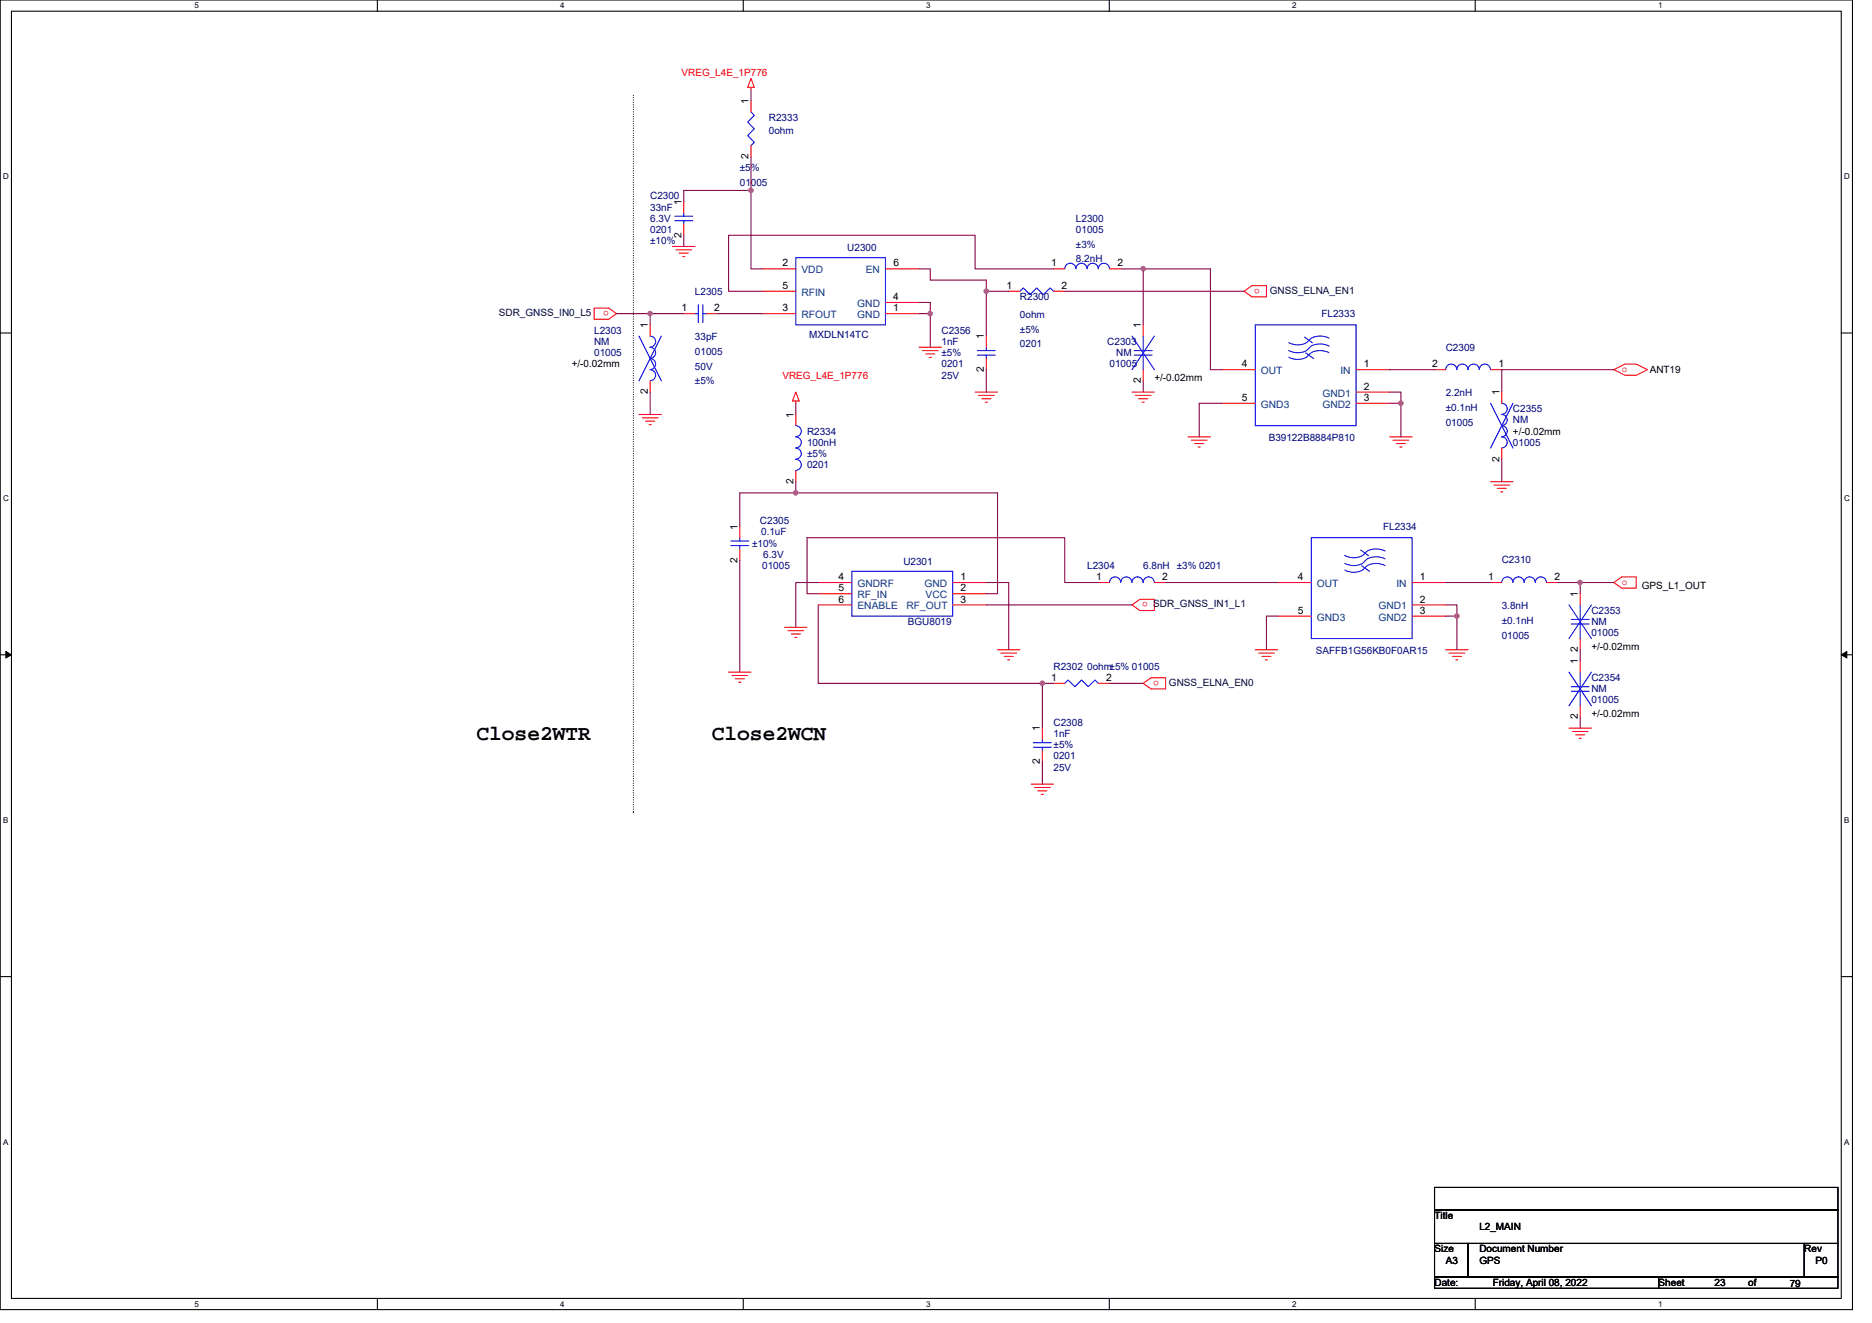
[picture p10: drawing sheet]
<svg xmlns="http://www.w3.org/2000/svg" width="297mm" height="210mm" viewBox="0 0 297 210" stroke-linecap="round" stroke-linejoin="round" font-family="sans-serif">
<path d="M0 0h293.9v207.9h-293.9zM1.8 1.8h290.4v204.3h-290.4z" fill="none" stroke="#000" stroke-width=".17"/>
<g fill="#fff">
<path d="M30.8 .2h.7v1.4h-.7z"/>
<path d="M30.8 206.3h.7v1.4h-.7z"/>
</g>
<path d="M59.9 0v1.8M59.9 206.1v1.8" fill="none" stroke="#000" stroke-width=".17"/>
<g fill="#fff">
<path d="M88.9 .2h.7v1.4h-.7z"/>
<path d="M88.9 206.3h.7v1.4h-.7z"/>
</g>
<path d="M117.9 0v1.8M117.9 206.1v1.8" fill="none" stroke="#000" stroke-width=".17"/>
<g fill="#fff">
<path d="M147 .2h.7v1.4h-.7z"/>
<path d="M147 206.3h.7v1.4h-.7z"/>
</g>
<path d="M176 0v1.8M176 206.1v1.8" fill="none" stroke="#000" stroke-width=".17"/>
<g fill="#fff">
<path d="M205 .2h.7v1.4h-.7z"/>
<path d="M205 206.3h.7v1.4h-.7z"/>
</g>
<path d="M234.1 0v1.8M234.1 206.1v1.8" fill="none" stroke="#000" stroke-width=".17"/>
<g fill="#fff">
<path d="M263.1 .2h.7v1.4h-.7z"/>
<path d="M263.1 206.3h.7v1.4h-.7z"/>
<path d="M.5 27.3h.9v1.4h-.9z"/>
<path d="M292.6 27.3h.9v1.4h-.9z"/>
<path d="M.5 78.4h.9v1.4h-.9z"/>
<path d="M292.6 78.4h.9v1.4h-.9z"/>
</g>
<path d="M0 52.9h1.8M292.2 52.9h1.7" fill="none" stroke="#000" stroke-width=".17"/>
<g fill="#fff">
<path d="M.5 129.5h.8v1.4h-.8z"/>
<path d="M292.6 129.5h.9v1.4h-.9z"/>
</g>
<path d="M0 103.9h1.8M292.2 103.9h1.7" fill="none" stroke="#000" stroke-width=".17"/>
<path d="M.9 103.4l.9 .5-.9 .5zM292.2 103.9l.8-.5v1z" fill="#000" stroke="#000" stroke-width=".16"/>
<g fill="#fff">
<path d="M.5 180.5h.8v1.4h-.8z"/>
<path d="M292.6 180.5h.9v1.4h-.9z"/>
</g>
<path d="M0 155h1.8M292.2 155h1.7M227.6 188.5h64v3.5h-64zM227.6 192h64v5.4h-64zM227.6 197.4h5.4v5.3h-5.4zM233 197.4h53.3v5.3h-53.3zM286.3 197.4h5.3v5.3h-5.3zM227.6 202.7h35.6v1.8h-35.6zM263.2 202.7h28.4v1.8h-28.4z" fill="none" stroke="#000" stroke-width=".17"/>
<path d="M100.5 15.1v113.8M100.5 128.9h.1" fill="none" stroke="#000" stroke-width=".17" stroke-dasharray="0 .3"/>
<g fill="none" stroke="#f00" stroke-width=".17">
<path d="M119.2 13.9v.3M119.2 16v1.8M119.2 12.4l.5 1.5h-1.1zM106.7 39.1h3.6M107.2 39.6h2.5M108.5 32v1.8M108.5 35.6v1.7M119.2 23.1v1.8M94.3 48.9h2.3l1.2 .9-1.2 .9h-2.3zM103.2 51.6v1.7M107.8 40.2h1.4M108.3 40.7h.4"/>
<path d="M108.5 49.8h1.8M112.1 49.8h1.7M120.9 42.7h5.4M120.9 49.8h5.4M120.9 46.2h5.4M140.5 49.8h5.3M140.5 48h5.3M140.5 42.7h5.3M145.8 55.1h3.6M146.4 55.6h2.5M146.9 56.2h1.4M147.4 56.7h.4"/>
<path d="M156.5 53.3v1.8M156.5 56.9v1.8M160.1 46.2h1.7M167.2 46.2h1.7M167.2 42.7h1.7M176.1 42.7h1.7M181.4 51.6v1.7M181.4 58.7v1.8M193.8 58.7h5.4M197.4 46.2l1.2-.9h2.4v1.8h-2.4zM215.2 58.7h5.3M227.6 58.7h1.8"/>
<path d="M236.5 58.7h1.8M256.1 58.7l1.7-.9h1.8l1.8 .9-1.8 .9h-1.8zM101.4 65.8h3.5M101.9 66.3h2.5M102.4 66.8h1.5M103 67.4h.3M103.2 60.5v1.7M126.3 62.2l.5 1.4h-1.1zM126.3 63.6v.4M126.3 65.8v1.8M126.3 74.7v1.8M154.7 62.2h3.6"/>
<path d="M155.3 62.8h2.5M155.8 63.3h1.4M156.3 63.8h.4M179.6 62.2h3.6M180.1 62.8h2.5M180.7 63.3h1.4M181.2 63.8h.4M188.5 69.3h3.6M189 69.9h2.5M189.6 70.4h1.4M190.1 71h.4M193.8 64h5.4"/>
<path d="M215.2 64h5.3M215.2 62.2h5.3M220.5 69.3h3.6M221 69.9h2.5M221.6 70.4h1.4M222.1 71h.4M236.5 76.5h3.6M237 77h2.5M237.6 77.5h1.4M238.1 78.1h.4M238.3 62.2v1.8M238.3 71.1v1.8"/>
<path d="M117.4 83.6v1.7M117.4 87.1v1.8M124.5 99.6h3.6M129.8 92.5h5.4M129.8 94.2h5.4M129.8 96h5.4M151.2 92.5h5.3M151.2 94.2h5.3M151.2 96h5.3M174.3 92.5h1.8M179.6 96l1.3-.9h2.3v1.8h-2.3zM183.2 92.5h1.8"/>
<path d="M202.7 92.5h5.4M202.7 97.8h5.4M224.1 92.5h5.3M224.1 97.8h5.3M224.1 96h5.3M236.5 92.5h1.8M245.4 92.5h1.8M250.7 94.2v1.8M256.1 92.5l1.2-.9h2.3v1.7h-2.3zM115.6 106.7h3.6M116.1 107.2h2.5M116.7 107.7h1.4"/>
<path d="M117.2 108.3h.4M125 100.1h2.5M125.6 100.6h1.4M126.1 101.2h.3M158.3 103.1h3.5M158.8 103.7h2.5M159.3 104.2h1.5M159.9 104.7h.3M165.4 115.6v1.7M165.4 119.1v1.8M167.2 108.5h1.7M174.3 108.5h1.8"/>
<path d="M181.4 108.5l1.2-.9h2.4v1.7h-2.4zM199.2 103.1h3.5M199.7 103.7h2.5M200.2 104.2h1.5M200.8 104.7h.3M229.4 103.1h3.6M229.9 103.7h2.5M230.5 104.2h1.4M231 104.7h.3M249 115.6h3.5M249.5 116.1h2.5M250 116.6h1.5"/>
<path d="M250.6 117.2h.3M250.7 101.3v1.8M250.7 104.9v1.8M250.7 112v1.8M163.6 124.5h3.6M164.1 125h2.5M164.7 125.5h1.4M165.2 126.1h.4"/>
</g>
<g fill="none" stroke="#00f" stroke-width=".17">
<path d="M119.2 17.8l.5 .5-1.1 1.1 1.1 1-1.1 1.1 1.1 1.1-.5 .5M107.1 34.3h2.8M107.1 35h2.8M108.5 33.8v.5M108.5 35v.6M101.4 53.3l3.5 7.2M103.1 53.3a.88 .88 0 0 1 .9 .9 .88 .88 0 0 1-.9 .9 .89 .89 0 0 1 .9 .9 .89 .89 0 0 1-.9 .9 .89 .89 0 0 1 .9 .9 .89 .89 0 0 1-.9 .9 .89 .89 0 0 1 .9 .8 .89 .89 0 0 1-.9 .9M104.9 53.3l-3.5 7.2M110.3 49.8h.5M110.8 48.4v2.8M111.5 48.4v2.8M111.5 49.8h.6"/>
<path d="M126.3 40.9h14.2v10.7h-14.2zM155.1 55.6h2.8M155.1 56.4h2.8M156.5 55.1v.5M156.5 56.4v.5M161.8 46.2l.6-.5 1 1.1 1.1-1.1 1.1 1.1 1-1.1 .6 .5M170.7 42.7a.88 .88 0 0 0-.9-.9 .88 .88 0 0 0-.9 .9M172.5 42.7a.88 .88 0 0 0-.9-.9 .88 .88 0 0 0-.9 .9M176 42.7a.89 .89 0 0 0-.8-.9 .89 .89 0 0 0-.9 .9 .88 .88 0 0 0-.9-.9 .88 .88 0 0 0-.9 .9M179.6 53.3l3.6 5.4M180 55.6h2.8M180 56.4h2.8"/>
<path d="M181.4 53.3v2.3M181.4 56.4v2.3M183.2 53.3l-3.6 5.4M199.2 51.6h16v16h-16zM207 53.5l1.2 .9M207.2 56l1.2 .9M207.6 56.3a2.57 2.57 0 0 1-3.1 .4M207.6 55.3a2.56 2.56 0 0 1-3.1 .3M207.6 54a2.6 2.6 0 0 1-3.1 .4M210.9 53.7a2.98 2.98 0 0 0-3 .1l-.2 .2M210.9 56a2.98 2.98 0 0 0-3 .1l-.2 .2M210.9 54.9a3 3 0 0 0-3 .1l-.2 .3"/>
<path d="M229.4 58.7a.88 .88 0 0 1 .9-.9 .88 .88 0 0 1 .9 .9M231.2 58.7a.88 .88 0 0 1 .9-.9 .88 .88 0 0 1 .8 .9M233 58.7a.89 .89 0 0 1 .8-.9 .89 .89 0 0 1 .9 .9 .88 .88 0 0 1 .9-.9 .88 .88 0 0 1 .9 .9M126.3 67.6a.88 .88 0 0 1 .8 .8 .88 .88 0 0 1-.8 .9M126.3 69.3a.88 .88 0 0 1 .8 .9 .88 .88 0 0 1-.8 .9M126.3 71.1a.88 .88 0 0 1 .8 .9 .88 .88 0 0 1-.8 .9M126.3 72.9a.88 .88 0 0 1 .8 .9 .88 .88 0 0 1-.8 .9M236.5 64l3.6 7.1M238.3 64a.88 .88 0 0 1 .9 .9 .88 .88 0 0 1-.9 .9 .89 .89 0 0 1 .9 .9 .89 .89 0 0 1-.9 .8 .89 .89 0 0 1 .9 .9 .89 .89 0 0 1-.9 .9M238.3 69.3a.88 .88 0 0 1 .9 .9 .88 .88 0 0 1-.9 .9M240.1 64l-3.6 7.1M116 85.9h2.8"/>
<path d="M116 86.6h2.8M117.4 85.3v.6M117.4 86.6v.5M135.2 90.7h16v7.1h-16zM179.6 92.4a.89 .89 0 0 0-.9-.8 .89 .89 0 0 0-.9 .8 .88 .88 0 0 0-.9-.8 .88 .88 0 0 0-.8 .8M181.4 92.4a.88 .88 0 0 0-.9-.8 .88 .88 0 0 0-.9 .8M183.2 92.4a.88 .88 0 0 0-.9-.8 .88 .88 0 0 0-.9 .8M208.1 85.3h16v16h-16zM215.9 87.3l1.2 .9M216.1 89.8l1.2 .9M216.5 90.1a2.57 2.57 0 0 1-3.1 .4M216.5 89a2.56 2.56 0 0 1-3.1 .4"/>
<path d="M216.5 87.8a2.6 2.6 0 0 1-3.1 .4M219.8 87.5a2.98 2.98 0 0 0-3 .1l-.2 .2M219.8 89.8a2.98 2.98 0 0 0-3 .1l-.2 .2M219.8 88.7a3 3 0 0 0-3 .1l-.2 .2M240 92.4a.88 .88 0 0 0-.8-.8 .88 .88 0 0 0-.9 .8M241.8 92.4a.88 .88 0 0 0-.9-.8 .88 .88 0 0 0-.8 .8M243.6 92.4a.88 .88 0 0 0-.9-.8 .88 .88 0 0 0-.9 .8M245.4 92.4a.88 .88 0 0 0-.9-.8 .88 .88 0 0 0-.9 .8M249 96l3.5 5.3M249.3 98.3h2.9M249.3 99h2.9M250.7 96v2.3"/>
<path d="M250.7 99v2.3M252.5 96l-3.5 5.3M164 117.9h2.8M164 118.6h2.8M165.4 117.3v.6M165.4 118.6v.5M168.9 108.5l.6-.6 1.1 1.1 1-1.1 1.1 1.1 1.1-1.1 .5 .6M249 106.7l3.5 5.3M249.3 109h2.9M249.3 109.7h2.9M250.7 106.7v2.3M250.7 109.7v2.3"/>
<path d="M252.5 106.7l-3.5 5.3"/>
</g>
<g fill="none" stroke="#800040" stroke-width=".17">
<path d="M119.2 14.2v1.8M108.5 37.3v1.8M119.2 30.2h-10.7v1.8M119.2 30.2v12.5h1.7M119.2 24.9v5.3M97.8 49.8h5.4M103.2 49.8v1.8M103.2 49.8h5.3M113.8 49.8h7.1M145.8 42.7h1.8v1.7h8.9v1.8M145.8 49.8h1.8v5.3M145.8 48h1.8v1.8"/>
<path d="M156.5 46.2v7.1M156.5 46.2h3.6M156.5 58.7v3.5M167.2 42.7h-12.5v-5.4h-39.1v8.9h5.3M168.9 46.2h28.5M177.8 42.7h3.6M181.4 42.7v8.9M181.4 42.7h10.7v16h1.7M220.5 58.7h7.1M256.1 58.7h-17.8v3.5M103.2 62.2v3.6M126.3 64v1.8"/>
<path d="M126.3 78.2h-8.9v5.4M126.3 76.5v1.7M126.3 78.2h32v16h-1.8M181.4 60.5v1.7M193.8 64h-3.5v5.3M220.5 62.2h1.8v1.8M220.5 64h1.8M222.3 64v5.3M238.3 72.9v3.6M117.4 88.9v17.8M129.8 92.5h-3.5v7.1M129.8 96v12.5h35.6"/>
<path d="M156.5 96h23.1M156.5 92.5h3.6v10.6M174.3 92.5h-5.4v-7.2h-40.8v8.9h1.7M185 92.5h17.7M202.7 97.8h-1.7v5.3M229.4 92.5h7.1M229.4 97.8h1.8M229.4 96h1.8v1.8M231.2 97.8v5.3M247.2 92.5h3.5M250.7 92.5v1.7M250.7 92.5h5.4"/>
<path d="M165.4 108.5v7.1M165.4 108.5h1.8M176.1 108.5h5.3M250.7 103.1v1.8M250.7 113.8v1.8M165.4 120.9v3.6"/>
</g>
<g fill="#f0f" stroke="#f0f" stroke-width=".17">
<circle cx="181.4" cy="42.7" r=".35"/>
<circle cx="103.2" cy="49.8" r=".35"/>
<circle cx="222.3" cy="64" r=".35"/>
<circle cx="231.2" cy="97.8" r=".35"/>
<circle cx="119.2" cy="30.2" r=".35"/>
<circle cx="156.5" cy="46.2" r=".35"/>
<circle cx="250.7" cy="92.4" r=".35"/>
<circle cx="147.6" cy="49.8" r=".35"/>
<circle cx="126.3" cy="78.2" r=".35"/>
<circle cx="165.4" cy="108.4" r=".35"/>
</g>
<g font-size="3.4">
<text x="75.6" y="117.5">Close2WTR</text>
<text x="112.9" y="117.5">Close2WCN</text>
</g>
<g font-size="1.6" fill="#f00">
<text x="108.1" y="12.1">VREG_L4E_1P776</text>
<text x="199.9" y="45.8" transform="rotate(180 199.9 45.8)">o</text>
<text x="96.6" y="49.4" transform="rotate(180 96.6 49.4)">o</text>
<text x="257.3" y="59">o</text>
<text x="124.1" y="60.1">VREG_L4E_1P776</text>
<text x="182.1" y="95.6" transform="rotate(180 182.1 95.6)">o</text>
<text x="257.3" y="92.8">o</text>
<text x="183.9" y="108" transform="rotate(180 183.9 108)">o</text>
</g>
<g font-size="1.6">
<text x="118.8" y="16.5" transform="rotate(-90 118.8 16.5)">1</text>
<text x="118.8" y="25.3" transform="rotate(-90 118.8 25.3)">2</text>
<text x="108.1" y="32.5" transform="rotate(-90 108.1 32.5)">1</text>
<text x="108.1" y="37.7" transform="rotate(-90 108.1 37.7)">2</text>
<text x="124.1" y="42.3">2</text>
<text x="124.1" y="45.8">5</text>
<text x="141.7" y="47.6">4</text>
<text x="141.8" y="42.3">6</text>
<text x="159.7" y="45.8">1</text>
<text x="166.8" y="42.3">1</text>
<text x="168.4" y="45.8">2</text>
<text x="177.3" y="42.3">2</text>
<text x="102.8" y="52.1" transform="rotate(-90 102.8 52.1)">1</text>
<text x="108.1" y="49.4">1</text>
<text x="113.3" y="49.4">2</text>
<text x="124.1" y="49.4">3</text>
<text x="141.7" y="49.4">1</text>
<text x="156.1" y="53.9" transform="rotate(-90 156.1 53.9)">1</text>
<text x="181" y="52.1" transform="rotate(-90 181 52.1)">1</text>
<text x="90.7" y="58.3">+/-0.02mm</text>
<text x="156.1" y="59.1" transform="rotate(-90 156.1 59.1)">2</text>
<text x="197" y="58.3">4</text>
<text x="216.4" y="58.3">1</text>
<text x="227.3" y="58.3">2</text>
<text x="237.8" y="58.3">1</text>
<text x="261.8" y="59.2">ANT19</text>
<text x="102.8" y="62.6" transform="rotate(-90 102.8 62.6)">2</text>
<text x="181" y="60.8" transform="rotate(-90 181 60.8)">2</text>
<text x="183.2" y="60.5">+/-0.02mm</text>
<text x="197" y="63.6">5</text>
<text x="216.4" y="63.6">3</text>
<text x="216.4" y="61.8">2</text>
<text x="237.9" y="62.8" transform="rotate(-90 237.9 62.8)">1</text>
<text x="125.9" y="66.3" transform="rotate(-90 125.9 66.3)">1</text>
<text x="240.1" y="69">+/-0.02mm</text>
<text x="125.9" y="76.8" transform="rotate(-90 125.9 76.8)">2</text>
<text x="237.9" y="73.3" transform="rotate(-90 237.9 73.3)">2</text>
<text x="117" y="89.3" transform="rotate(-90 117 89.3)">2</text>
<text x="117" y="84.1" transform="rotate(-90 117 84.1)">1</text>
<text x="133" y="92.1">4</text>
<text x="133" y="93.9">5</text>
<text x="133" y="95.6">6</text>
<text x="152.4" y="92.1">1</text>
<text x="152.4" y="95.6">3</text>
<text x="152.4" y="93.9">2</text>
<text x="173.9" y="92.1">1</text>
<text x="184.4" y="92.1">2</text>
<text x="205.9" y="92.1">4</text>
<text x="225.3" y="92.1">1</text>
<text x="225.3" y="95.6">2</text>
<text x="236.2" y="92.1">1</text>
<text x="246.7" y="92.1">2</text>
<text x="250.4" y="94.8" transform="rotate(-90 250.4 94.8)">1</text>
<text x="260.5" y="93.5">GPS_L1_OUT</text>
<text x="205.9" y="97.4">5</text>
<text x="225.3" y="97.4">3</text>
<text x="250.4" y="105.4" transform="rotate(-90 250.4 105.4)">1</text>
<text x="250.4" y="103.5" transform="rotate(-90 250.4 103.5)">2</text>
<text x="252.5" y="103.1">+/-0.02mm</text>
<text x="166.8" y="108.1">1</text>
<text x="175.5" y="108.1">2</text>
<text x="252.5" y="113.8">+/-0.02mm</text>
<text x="165" y="116.1" transform="rotate(-90 165 116.1)">1</text>
<text x="250.4" y="114.2" transform="rotate(-90 250.4 114.2)">2</text>
<text x="165" y="121.3" transform="rotate(-90 165 121.3)">2</text>
<text x="227.6" y="193.4">Title</text>
<text x="234.7" y="195.2">L2_MAIN</text>
<text x="227.6" y="198.8">Size</text>
<text x="229.4" y="200.6">A3</text>
<text x="234.7" y="198.8">Document Number</text>
<text x="234.7" y="200.6">GPS</text>
<text x="286.3" y="198.8">Rev</text>
<text x="288.1" y="200.6">P0</text>
<text x="227.6" y="204.1">Date:</text>
<text x="236.9" y="204.1">Friday, April 08, 2022</text>
<text x="263.2" y="204.1">Sheet</text>
<text x="272.1" y="204.1">23</text>
<text x="277.4" y="204.1">of</text>
<text x="284" y="204.3">79</text>
</g>
<g font-size="1.6" fill="#000080">
<text x="122" y="19.2">R2333</text>
<text x="122" y="21.3">0ohm</text>
<text x="117.4" y="27.2">±5%</text>
<text x="117.4" y="29.5">01005</text>
<text x="103.2" y="31.6">C2300</text>
<text x="103.2" y="33.4">33nF</text>
<text x="103.2" y="35.2">6.3V</text>
<text x="170.7" y="35.2">L2300</text>
<text x="103.2" y="37">0201</text>
<text x="103.2" y="38.8">±10%</text>
<text x="134.4" y="39.8">U2300</text>
<text x="170.7" y="41.6">8.2nH</text>
<text x="170.7" y="39.3">±3%</text>
<text x="170.7" y="37">01005</text>
<text x="110.3" y="46.8">L2305</text>
<text x="161.8" y="47.6">R2300</text>
<text x="94.3" y="53">L2303</text>
<text x="128.4" y="53.7">MXDLN14TC</text>
<text x="149.4" y="53">C2356</text>
<text x="161.8" y="50.5">0ohm</text>
<text x="161.8" y="52.8">±5%</text>
<text x="209.7" y="50.3">FL2333</text>
<text x="94.3" y="54.8">NM</text>
<text x="94.3" y="56.5">01005</text>
<text x="110.3" y="54">33pF</text>
<text x="110.3" y="56.4">01005</text>
<text x="110.3" y="58.7">50V</text>
<text x="149.4" y="54.8">1nF</text>
<text x="149.4" y="58.3">0201</text>
<text x="149.4" y="56.5">±5%</text>
<text x="161.8" y="55.1">0201</text>
<text x="175.7" y="54.8">C2303</text>
<text x="176.1" y="58.3">01005</text>
<text x="177.1" y="56.5">NM</text>
<text x="229.4" y="55.6">C2309</text>
<text x="110.3" y="61">±5%</text>
<text x="149.4" y="60.1">25V</text>
<text x="229.4" y="62.9">2.2nH</text>
<text x="229.4" y="65.3">±0.1nH</text>
<text x="240.1" y="65.4">C2355</text>
<text x="128.1" y="69">R2334</text>
<text x="128.1" y="70.8">100nH</text>
<text x="201.3" y="70">B39122B8884P810</text>
<text x="229.4" y="67.6">01005</text>
<text x="240.1" y="67.2">NM</text>
<text x="240.1" y="70.8">01005</text>
<text x="128.1" y="72.5">±5%</text>
<text x="128.1" y="74.3">0201</text>
<text x="120.6" y="83.2">C2305</text>
<text x="119.3" y="86.8">±10%</text>
<text x="120.8" y="85">0.1uF</text>
<text x="121.1" y="88.5">6.3V</text>
<text x="143.3" y="89.6">U2301</text>
<text x="219.5" y="84.1">FL2334</text>
<text x="238.3" y="89.4">C2310</text>
<text x="120.9" y="90.3">01005</text>
<text x="172.5" y="90.3">L2304</text>
<text x="181.4" y="90.3">6.8nH ±3% 0201</text>
<text x="144.1" y="99.2">BGU8019</text>
<text x="238.3" y="96.7">3.8nH</text>
<text x="238.3" y="99">±0.1nH</text>
<text x="238.3" y="101.3">01005</text>
<text x="252.5" y="97.4">C2353</text>
<text x="252.5" y="99.2">NM</text>
<text x="252.5" y="101">01005</text>
<text x="167.2" y="106.3">R2302 0ohm±5% 01005</text>
<text x="208.8" y="103.8">SAFFB1G56KB0F0AR15</text>
<text x="252.5" y="108.1">C2354</text>
<text x="252.5" y="109.9">NM</text>
<text x="252.5" y="111.7">01005</text>
<text x="167.2" y="115.2">C2308</text>
<text x="167.2" y="117">1nF</text>
<text x="167.2" y="118.8">±5%</text>
<text x="167.2" y="120.5">0201</text>
<text x="167.2" y="122.3">25V</text>
</g>
<g font-size="1.6" fill="#004080">
<text x="127.2" y="43.4">VDD</text>
<text x="127.2" y="46.9">RFIN</text>
<text x="137.4" y="43.4">EN</text>
<text x="127.2" y="50.5">RFOUT</text>
<text x="136" y="50.5">GND</text>
<text x="136" y="48.7">GND</text>
<text x="200.1" y="59.4">OUT</text>
<text x="212.7" y="59.4">IN</text>
<text x="200.1" y="64.7">GND3</text>
<text x="209.8" y="64.7">GND2</text>
<text x="209.8" y="62.9">GND1</text>
<text x="136.1" y="93.2">GNDRF</text>
<text x="136.1" y="95">RF_IN</text>
<text x="146.7" y="93.2">GND</text>
<text x="146.9" y="95">VCC</text>
<text x="209" y="93.2">OUT</text>
<text x="221.6" y="93.2">IN</text>
<text x="136.1" y="96.7">ENABLE</text>
<text x="143.8" y="96.7">RF_OUT</text>
<text x="209" y="98.5">GND3</text>
<text x="218.7" y="98.5">GND2</text>
<text x="218.7" y="96.7">GND1</text>
</g>
<g font-size="1.6" fill="#000040">
<text x="201.5" y="46.6">GNSS_ELNA_EN1</text>
<text x="79.2" y="50.1">SDR_GNSS_IN0_L5</text>
<text x="183" y="96.4">SDR_GNSS_IN1_L1</text>
<text x="185.5" y="108.8">GNSS_ELNA_EN0</text>
</g>
<g font-size="1.3">
<text x="30.8" y="1.3">5</text>
<text x="88.9" y="1.3">4</text>
<text x="147" y="1.3">3</text>
<text x="205" y="1.3">2</text>
<text x="263.1" y="1.3">1</text>
<text x=".5" y="28.4">D</text>
<text x="292.6" y="28.4">D</text>
<text x=".5" y="79.5">C</text>
<text x="292.6" y="79.5">C</text>
<text x=".5" y="130.6">B</text>
<text x="292.6" y="130.6">B</text>
<text x=".5" y="181.7">A</text>
<text x="292.6" y="181.7">A</text>
<text x="30.8" y="207.4">5</text>
<text x="88.9" y="207.4">4</text>
<text x="147" y="207.4">3</text>
<text x="205" y="207.4">2</text>
<text x="263.1" y="207.4">1</text>
</g>
</svg>
